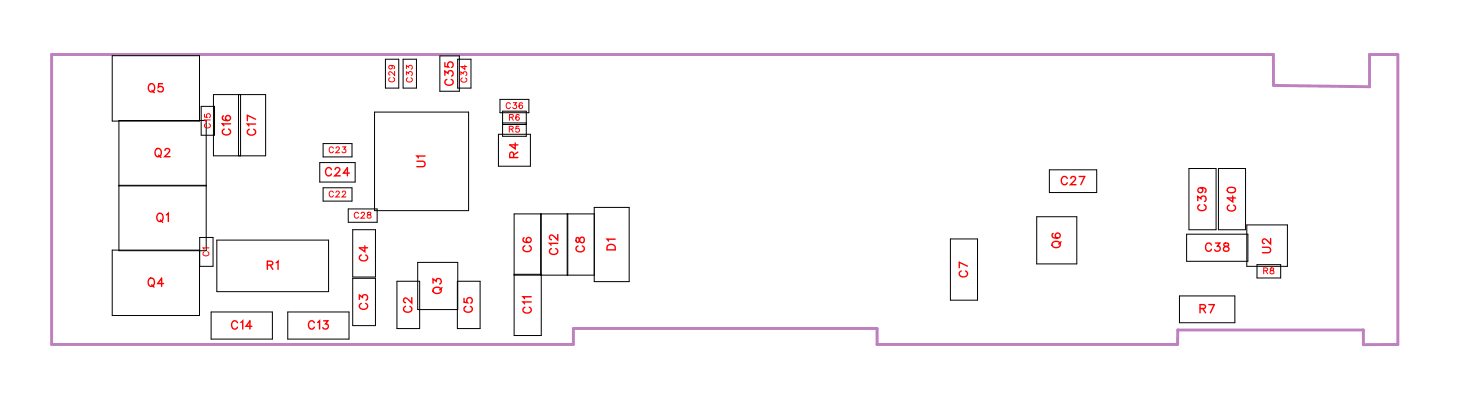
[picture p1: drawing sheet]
<svg xmlns="http://www.w3.org/2000/svg" width="127mm" height="35mm" viewBox="0 0 127 35" stroke-linecap="round" stroke-linejoin="round" font-family="sans-serif">
<path d="M4.4 4.7h105.3v2.7l8.3 .1v-2.8h2.4v25h-2.9v-1.3h-16v1.3h-25.9v-1.4h-26.2v1.4h-45z" fill="none" stroke="#bf80bf" stroke-width=".25"/>
<g fill="none" stroke="#000" stroke-width=".09">
<path d="M9.7 4.8h7.5v5.6h-7.5zM10.2 10.4h7.6v11.2h-7.6zM10.2 16h7.6M17.3 9.2h1.2v2.5h-1.2zM18.4 8.2h4.5v5.2h-4.5zM20.6 8.2v5.2M20.7 8.2v5.2M27.6 14h3v1.7h-3zM27.8 12.4h2.5v1.1h-2.5zM27.8 16.2h2.5v1.1h-2.5zM30 18h2.5v1.2h-2.5zM30.4 19.8h2v4.1h-2z"/>
<path d="M32.3 9.7h8.1v8.5h-8.1zM33.2 5.1h1.2v2.5h-1.2zM34.7 5.1h1.2v2.5h-1.2zM37.9 4.8h1.7v3.1h-1.7zM39.4 5.1h1.2v2.5h-1.2zM42.9 11.6h2.8v2.7h-2.8zM43.1 8.6h2.5v1.1h-2.5zM43.3 9.6h2v2.2h-2zM43.3 10.7h2M43.3 10.6h2M46.6 18.4v5.3M46.6 18.4v10.5h-2.3v-10.5h6.9"/>
<path d="M48.9 18.4v5.3M51.2 17.9h3v6.4h-3zM89.3 18.7h3.5v4.1h-3.5zM90.4 14.6h4.1v2h-4.1zM102.4 14.5h2.4v5.3h-2.4zM105 14.5h2.3v5.3h-2.3zM107.4 19.4h3.5v3.6h-3.5zM9.7 21.6h7.5v5.6h-7.5zM17.2 20.5h1.2v2.5h-1.2zM18.2 26.9h5.3v2.3h-5.3zM18.7 20.7h9.6v4.4h-9.6zM24.8 26.9h5.3v2.3h-5.3z"/>
<path d="M30.4 24h2v4.1h-2zM34.2 24.3h2v4h-2zM36 22.6h3.4v4.1h-3.4zM39.4 24.3h2v4h-2zM44.3 23.7h6.9M44.3 23.7h2.3M81.9 20.6h2.3v5.3h-2.3zM101.6 25.5h4.8v2.3h-4.8zM102.2 20.2h5.3v2.3h-5.3zM108.3 22.8h2.1v1.2h-2.1z"/>
</g>
<g fill="none" stroke="#f00" stroke-width=".09">
<path d="M17.6 9.8v.3h.2a.18 .18 0 0 1 0-.3 .18 .18 0 0 1 .3 .1 .18 .18 0 0 1-.1 .2M17.7 10.7a.19 .19 0 0 0-.1 .2 .19 .19 0 0 0 .2 .1h.1a.19 .19 0 0 0 .2-.1 .19 .19 0 0 0-.1-.2M18.1 10.3h-.5l.1 .2M28.7 16.6a.19 .19 0 0 0-.2-.1 .19 .19 0 0 0-.1 .2v.1a.19 .19 0 0 0 .1 .2 .19 .19 0 0 0 .2-.1M28.7 12.8a.19 .19 0 0 0-.2-.1 .19 .19 0 0 0-.1 .2v.1a.19 .19 0 0 0 .1 .2 .19 .19 0 0 0 .2-.1M29 16.6l.1-.1 .1 .1-.3 .4h.4M29 12.8l.1-.1 .1 .1-.3 .4h.4M29.5 16.6l.2-.1 .1 .1-.3 .4h.3M29.5 12.7h.3l-.2 .2a.17 .17 0 0 1 .2 .2 .17 .17 0 0 1-.3 0M30.9 18.4a.19 .19 0 0 0-.2-.1 .19 .19 0 0 0-.2 .2v.1a.19 .19 0 0 0 .2 .2 .19 .19 0 0 0 .2-.1M31.1 18.4l.2-.1 .1 .1-.3 .4h.3M31.7 18.3v.2l.3 .1a.17 .17 0 0 1-.2 .2 .17 .17 0 0 1-.2-.2l.4-.2-.1-.1z"/>
<path d="M33.6 6.7a.19 .19 0 0 0-.1 .2 .19 .19 0 0 0 .2 .2h.1a.19 .19 0 0 0 .2-.2 .19 .19 0 0 0-.1-.2M33.7 5.6a.16 .16 0 0 1 .1 .3 .16 .16 0 0 1-.2 0 .16 .16 0 0 1 0-.2h.4l-.1 .2M34 6.2v.3l-.4-.3-.1 .1 .1 .2M35 6.5v-.3l.2 .1a.17 .17 0 0 1 .3-.1 .17 .17 0 0 1-.1 .3M35 5.9v-.2l.2 .1a.17 .17 0 0 1 .3-.1 .17 .17 0 0 1-.1 .3M35.1 6.7a.19 .19 0 0 0-.1 .2 .19 .19 0 0 0 .2 .2h.1a.19 .19 0 0 0 .2-.2 .19 .19 0 0 0-.1-.2M39.7 6.5v-.3l.2 .1a.17 .17 0 0 1 .3-.1 .17 .17 0 0 1-.1 .3M39.8 6.7a.19 .19 0 0 0-.1 .2 .19 .19 0 0 0 .2 .2h.1a.19 .19 0 0 0 .2-.2 .19 .19 0 0 0-.1-.2M40.1 5.6v.4l-.4-.3h.5M43.9 11.1h.3v-.1l-.3-.1v.5M43.9 10.1h.3v-.1l-.3-.1v.5M44 9a.19 .19 0 0 0-.2-.1 .19 .19 0 0 0-.2 .1v.2a.19 .19 0 0 0 .2 .2 .19 .19 0 0 0 .2-.2"/>
<path d="M44.1 11.1l.1 .3M44.1 10.1l.1 .3M44.2 8.9h.3l-.1 .1a.17 .17 0 0 1 .1 .3 .17 .17 0 0 1-.3 0M44.7 10.9h-.2v.2a.18 .18 0 0 1 .2 0 .18 .18 0 0 1 0 .3 .18 .18 0 0 1-.3-.1M44.7 9.9a.22 .22 0 0 0-.3 .2 .22 .22 0 0 0 .3 .2 .16 .16 0 0 0-.1-.2 .16 .16 0 0 0-.2 .1M45 8.9a.22 .22 0 0 0-.3 .2 .22 .22 0 0 0 .3 .2 .16 .16 0 0 0-.1-.2 .16 .16 0 0 0-.2 .1M17.6 21.7a.19 .19 0 0 0-.1 .2 .19 .19 0 0 0 .2 .2h.1a.19 .19 0 0 0 .2-.2 .19 .19 0 0 0-.1-.2M18 21.4h-.5l.1 .1M108.9 23.3h.3v-.1l-.3-.1v.5M109.1 23.3l.1 .3M109.5 23.1v.2l.3 .1a.17 .17 0 0 1-.2 .2 .17 .17 0 0 1-.2-.2l.3-.2v-.1z"/>
</g>
<g fill="none" stroke="#f00" stroke-width=".12">
<path d="M12.9 7.3a.33 .33 0 0 1 .4 .3 .33 .33 0 0 1-.4 .3l-.1-.2zM13.1 7.8l.2 .2M13.4 12.9l.1-.1a.33 .33 0 0 1 .4 .4 .33 .33 0 0 1-.4 .3l-.1-.3zM13.6 18.5v-.1a.33 .33 0 0 1 .5 .3 .33 .33 0 0 1-.5 .4l-.1-.3zM13.7 13.4l.2 .2M13.8 19l.2 .2M14 7.2h-.3l-.1 .3a.25 .25 0 0 1 .4 0 .25 .25 0 0 1 0 .4 .25 .25 0 0 1-.4-.1M14.2 13l.1-.2h.2l.1 .1-.1 .3-.3 .3h.5M14.3 18.5l.2-.1v.7M19.3 10h-.1a.35 .35 0 0 0 .2 .4 .35 .35 0 0 0 .5-.2 .22 .22 0 0 0-.2-.2 .22 .22 0 0 0-.3 .2 .22 .22 0 0 0 .2 .2M19.3 11.1a.26 .26 0 0 0-.1 .3 .26 .26 0 0 0 .2 .2h.2a.26 .26 0 0 0 .3-.2 .26 .26 0 0 0-.2-.3M19.9 10.7h-.7l.1 .1"/>
<path d="M21.5 11.1a.26 .26 0 0 0-.2 .3 .26 .26 0 0 0 .3 .3h.2a.26 .26 0 0 0 .2-.3 .26 .26 0 0 0-.1-.3M22 10.7h-.7l.1 .2M22 10.3l-.7-.4v.5M28.6 14.6a.26 .26 0 0 0-.3-.2 .26 .26 0 0 0-.2 .3v.2a.26 .26 0 0 0 .2 .3 .26 .26 0 0 0 .3-.2M28.9 14.6l.1-.1h.1l.2 .1-.1 .2-.4 .4h.5M30.1 14.9h-.5l.3-.4v.7M35.9 13.9h.5l.2 .2-.1 .2-.6 .1M36.6 13.5h-.7l.2 .1M38.3 6.5v-.4l.3 .2a.24 .24 0 0 1 .4-.1 .24 .24 0 0 1-.1 .4M38.3 5.4v.3l.3 .1a.25 .25 0 0 1 0-.4 .25 .25 0 0 1 .4 0 .25 .25 0 0 1-.1 .4M38.5 6.8a.26 .26 0 0 0-.2 .3 .26 .26 0 0 0 .3 .2h.2a.26 .26 0 0 0 .2-.2 .26 .26 0 0 0-.1-.3M44.3 13.6l-.1-.4-.1-.1-.2 .2v.3h.7"/>
<path d="M44.4 12.3v.5l-.5-.3h.7M44.6 13.1l-.3 .2M92 15.4a.26 .26 0 0 0-.3-.2 .26 .26 0 0 0-.2 .3v.2a.26 .26 0 0 0 .2 .2 .26 .26 0 0 0 .3-.1M92.3 15.4l.1-.2h.1l.2 .2-.1 .2-.4 .3h.5M93 15.2h.5l-.4 .7M103.2 17.3v-.4l.3 .2a.24 .24 0 0 1 .4-.1 .24 .24 0 0 1-.1 .4M103.4 17.7a.26 .26 0 0 0-.2 .3 .26 .26 0 0 0 .3 .2h.1a.26 .26 0 0 0 .3-.2 .26 .26 0 0 0-.1-.3M103.4 16.2a.22 .22 0 0 1 .2 .3 .22 .22 0 0 1-.3 .1 .22 .22 0 0 1 0-.4h.1a.34 .34 0 0 1 .5 .3l-.1 .1M105.8 16.2l.3-.1a.3 .3 0 0 1 .4 .3 .38 .38 0 0 1-.4 .2 .38 .38 0 0 1-.4-.3zM105.9 17.7a.26 .26 0 0 0-.2 .3 .26 .26 0 0 0 .3 .2h.2a.26 .26 0 0 0 .3-.2 .26 .26 0 0 0-.2-.3M106.2 16.9v.5l-.5-.3h.8M12.8 24.1l.1-.1a.33 .33 0 0 1 .4 .3 .33 .33 0 0 1-.4 .4l-.1-.3z"/>
<path d="M13.1 24.6l.2 .2M14.1 24.5h-.5l.3-.5v.7M20.5 27.8a.26 .26 0 0 0-.3-.1 .26 .26 0 0 0-.2 .2v.2a.26 .26 0 0 0 .2 .3 .26 .26 0 0 0 .3-.2M20.7 27.8l.2-.1v.7M21.7 28.1h-.5l.3-.4v.7M23 22.9l.4-.1 .1-.1-.2-.2h-.3v.7M23.3 22.9l.2 .3M23.8 22.7l.2-.2v.7M27.1 27.8a.26 .26 0 0 0-.3-.1 .26 .26 0 0 0-.2 .2v.2a.26 .26 0 0 0 .2 .3 .26 .26 0 0 0 .3-.2M27.4 27.8l.1-.1v.7M27.9 27.7h.4l-.2 .2a.24 .24 0 0 1 .1 .4 .24 .24 0 0 1-.4-.1M31 25.8v-.4l.2 .2a.24 .24 0 0 1 .4-.1 .24 .24 0 0 1-.1 .4"/>
<path d="M31.1 26.2a.26 .26 0 0 0-.1 .3 .26 .26 0 0 0 .2 .2h.2a.26 .26 0 0 0 .3-.2 .26 .26 0 0 0-.2-.3M31.1 22a.26 .26 0 0 0-.1 .3 .26 .26 0 0 0 .2 .2h.2a.26 .26 0 0 0 .3-.2 .26 .26 0 0 0-.2-.3M31.4 21.2v.5l-.4-.3h.7M34.9 26.4a.26 .26 0 0 0-.1 .3 .26 .26 0 0 0 .2 .2h.2a.26 .26 0 0 0 .3-.2 .26 .26 0 0 0-.2-.3M35.5 25.7v.4l-.4-.3-.2-.1-.1 .1v.2l.1 .1M37.3 24.4v-.4l.3 .2a.24 .24 0 0 1 .4-.1 .24 .24 0 0 1-.1 .4M37.4 24.8a.35 .35 0 0 1 .4 0 .35 .35 0 0 1 .2 .4 .33 .33 0 0 1-.5 .1 .33 .33 0 0 1-.1-.5zM38.1 24.8l-.2 .2M40 25.7v.4h.3a.25 .25 0 0 1 0-.4 .25 .25 0 0 1 .4 .1 .25 .25 0 0 1-.1 .3M40.2 26.4a.26 .26 0 0 0-.2 .3 .26 .26 0 0 0 .3 .2h.1a.26 .26 0 0 0 .3-.2 .26 .26 0 0 0-.2-.3M45.2 20.5h-.1a.35 .35 0 0 0 .3 .5 .35 .35 0 0 0 .4-.3 .22 .22 0 0 0-.2-.2 .22 .22 0 0 0-.3 .2 .22 .22 0 0 0 .2 .2M45.2 26.5a.26 .26 0 0 0-.1 .3 .26 .26 0 0 0 .2 .2h.2a.26 .26 0 0 0 .3-.2 .26 .26 0 0 0-.2-.3"/>
<path d="M45.2 21.2a.26 .26 0 0 0-.1 .3 .26 .26 0 0 0 .2 .2h.2a.26 .26 0 0 0 .3-.2 .26 .26 0 0 0-.2-.3M45.8 26h-.7l.1 .2M45.8 25.6h-.7l.1 .2M47.5 21.4a.26 .26 0 0 0-.2 .3 .26 .26 0 0 0 .3 .2h.2a.26 .26 0 0 0 .3-.2 .26 .26 0 0 0-.2-.3M48.1 21h-.8l.2 .1M48.1 20.2v.5l-.4-.3-.2-.1-.2 .1v.1l.2 .2M49.7 20.5v.4h.1l.3-.4a.24 .24 0 0 1 .3 .2 .24 .24 0 0 1-.3 .2l-.1-.1-.1-.3zM49.8 21.2a.26 .26 0 0 0-.2 .3 .26 .26 0 0 0 .3 .2h.2a.26 .26 0 0 0 .2-.2 .26 .26 0 0 0-.1-.3M52.4 21.1h.2h.3l.1 .4h-.7zM53 20.6h-.7l.1 .2M82.8 23.4a.26 .26 0 0 0-.1 .3 .26 .26 0 0 0 .2 .2h.2a.26 .26 0 0 0 .3-.2 .26 .26 0 0 0-.2-.3M83.4 22.9l-.7-.3v.5"/>
<path d="M90.8 20.9a.35 .35 0 0 1 .4-.1 .35 .35 0 0 1 .1 .4 .33 .33 0 0 1-.4 .1 .33 .33 0 0 1-.1-.4zM90.8 20.1l-.1 .1a.35 .35 0 0 0 .2 .4 .35 .35 0 0 0 .5-.3 .22 .22 0 0 0-.2-.2 .22 .22 0 0 0-.3 .2 .22 .22 0 0 0 .2 .2M91.4 20.8l-.2 .2M103.4 26.6h.4l.1-.2-.2-.1h-.3v.7M103.6 26.6l.3 .4M104.2 26.3h.4l-.3 .7M104.4 21.1a.26 .26 0 0 0-.3-.1 .26 .26 0 0 0-.2 .2v.2a.26 .26 0 0 0 .2 .3 .26 .26 0 0 0 .3-.2M104.7 21h.4l-.2 .2a.24 .24 0 0 1 .2 .4 .24 .24 0 0 1-.4-.1M105.5 21v.2l.3 .1 .1 .1a.24 .24 0 0 1-.2 .3 .24 .24 0 0 1-.3-.3l.5-.3-.1-.1zM108.8 21.3h.5l.2 .2-.1 .3h-.6M109.5 20.6v.4l-.4-.3-.2-.1-.1 .1v.2l.1 .1"/>
</g>
<g font-size="1.2" fill="#fff">
<text x="12.7" y="8.2">Q5</text>
<text x="20.2" y="11.7" transform="rotate(-90 20.2 11.7)">C16</text>
<text x="22.3" y="11.7" transform="rotate(-90 22.3 11.7)">C17</text>
<text x="39.3" y="7.4" transform="rotate(-90 39.3 7.4)">C35</text>
<text x="13.3" y="13.8">Q2</text>
<text x="28" y="15.5">C24</text>
<text x="36.9" y="14.4" transform="rotate(-90 36.9 14.4)">U1</text>
<text x="44.9" y="13.6" transform="rotate(-90 44.9 13.6)">R4</text>
<text x="91.4" y="16.2">C27</text>
<text x="13.5" y="19.4">Q1</text>
<text x="23" y="23.5">R1</text>
<text x="32" y="22.6" transform="rotate(-90 32 22.6)">C4</text>
<text x="46.1" y="21.8" transform="rotate(-90 46.1 21.8)">C6</text>
<text x="48.4" y="22" transform="rotate(-90 48.4 22)">C12</text>
<text x="50.6" y="21.8" transform="rotate(-90 50.6 21.8)">C8</text>
<text x="53.3" y="21.6" transform="rotate(-90 53.3 21.6)">D1</text>
<text x="83.7" y="23.9" transform="rotate(-90 83.7 23.9)">C7</text>
<text x="91.7" y="21.4" transform="rotate(-90 91.7 21.4)">Q6</text>
<text x="103.8" y="22">C38</text>
<text x="104.2" y="18.2" transform="rotate(-90 104.2 18.2)">C39</text>
<text x="106.8" y="18.3" transform="rotate(-90 106.8 18.3)">C40</text>
<text x="109.8" y="21.9" transform="rotate(-90 109.8 21.9)">U2</text>
<text x="12.7" y="25">Q4</text>
<text x="19.9" y="28.7">C14</text>
<text x="26.5" y="28.7">C13</text>
<text x="32" y="26.7" transform="rotate(-90 32 26.7)">C3</text>
<text x="35.8" y="27" transform="rotate(-90 35.8 27)">C2</text>
<text x="38.3" y="25.4" transform="rotate(-90 38.3 25.4)">Q3</text>
<text x="41" y="27" transform="rotate(-90 41 27)">C5</text>
<text x="46.1" y="27.1" transform="rotate(-90 46.1 27.1)">C11</text>
<text x="103.3" y="27.3">R7</text>
</g>
<g font-size=".9" fill="#fff">
<text x="18.3" y="11.1" transform="rotate(-90 18.3 11.1)">C15</text>
<text x="34.2" y="7.1" transform="rotate(-90 34.2 7.1)">C29</text>
<text x="35.7" y="7.1" transform="rotate(-90 35.7 7.1)">C33</text>
<text x="40.4" y="7.1" transform="rotate(-90 40.4 7.1)">C34</text>
<text x="43.6" y="9.6">C36</text>
<text x="43.8" y="11.6">R5</text>
<text x="43.9" y="10.6">R6</text>
<text x="28.3" y="17.2">C22</text>
<text x="28.3" y="13.4">C23</text>
<text x="18.2" y="22.1" transform="rotate(-90 18.2 22.1)">C1</text>
<text x="30.5" y="19">C28</text>
<text x="108.8" y="23.8">R8</text>
</g>
</svg>
